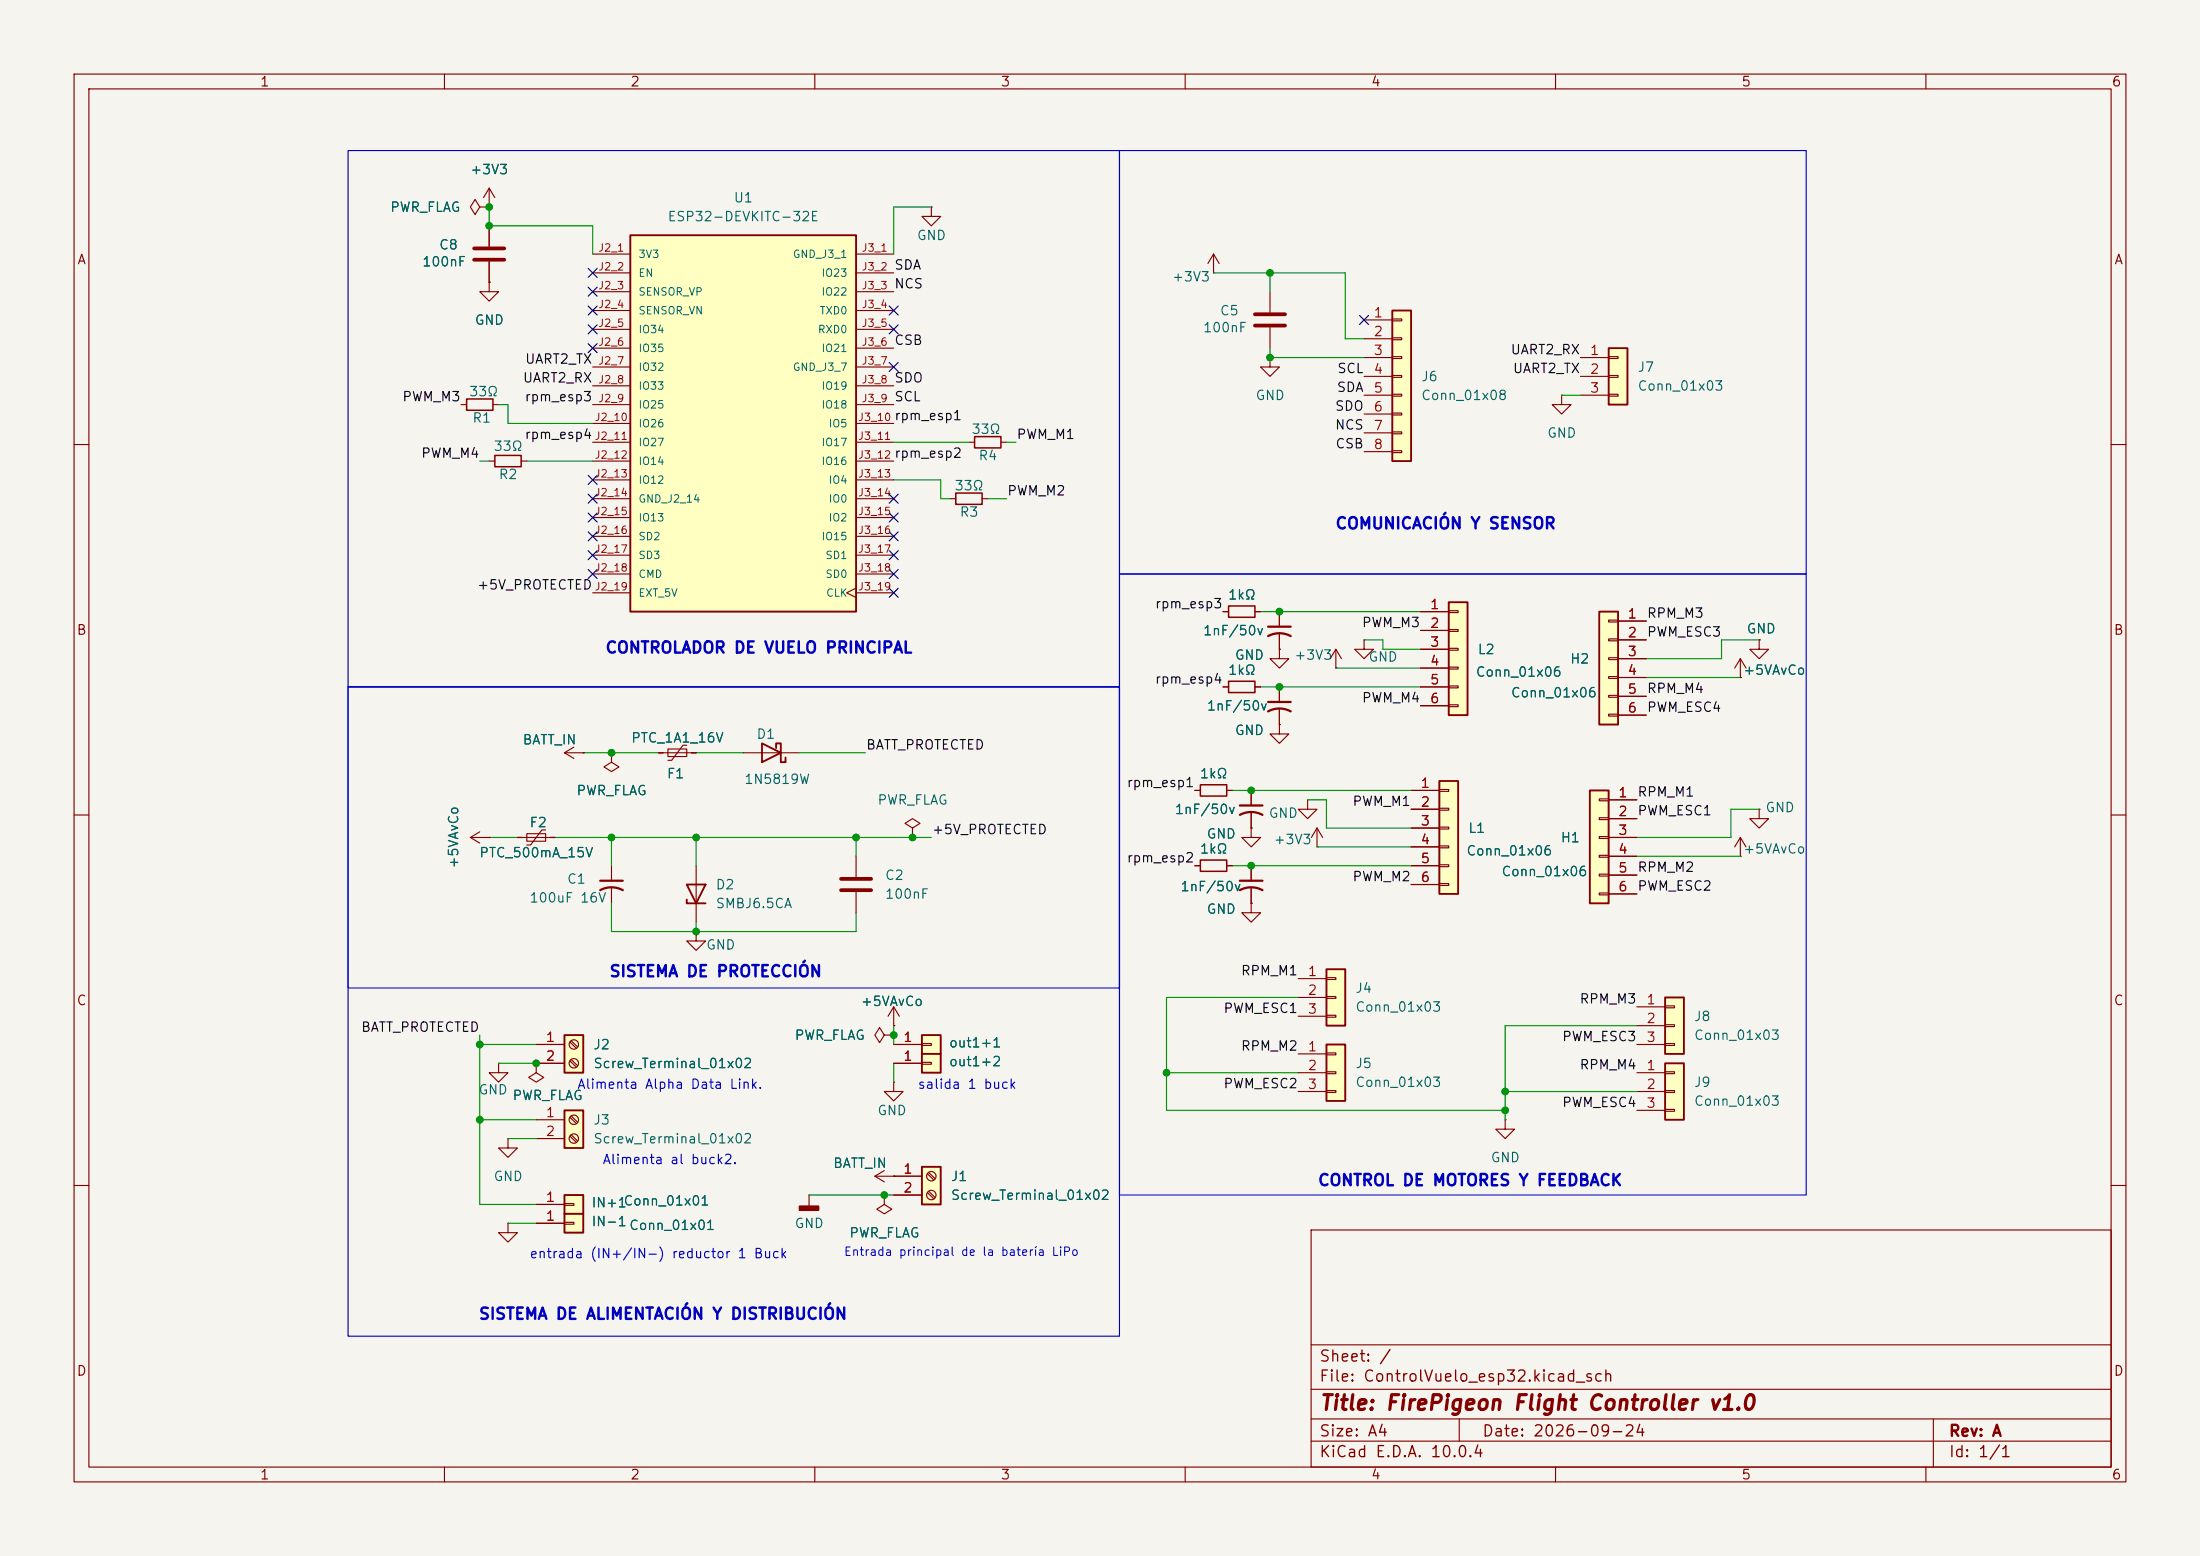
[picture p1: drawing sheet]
<svg xmlns="http://www.w3.org/2000/svg" width="297mm" height="210mm" viewBox="0 0 297 210" stroke-linecap="round" stroke-linejoin="round" font-family="sans-serif">
<path d="M0 0h297v210h-297z" fill="#f5f4ef" stroke="#f5f4ef" stroke-width=".14"/>
<g fill="none" stroke="#840000" stroke-width=".15">
<path d="M10 10h277v190h-277zM12 12h273v186h-273zM60 10v2M110 10v2M160 10v2M210 10v2M260 10v2M66 38.1v1.3h1.3l-1.3 1.2-1.2-1.2h1.2M66 38.1h.1M66 30.5v2.8M66 35.3v2.8M163.8 36.8h.1"/>
<path d="M163.8 34.3l-.7 1.3M163.8 34.3l.8 1.3M163.8 34.3v2.5M171.4 39.4v2.8M171.4 44.2v2.8M210.8 53.3v1.3h1.3l-1.3 1.3-1.3-1.3h1.3M210.8 53.3h.1M10 60h2M66 62.2h.8M70.4 62.2h.7M285 60h2M184.1 86.4v1.2h1.3l-1.3 1.3-1.2-1.3h1.2"/>
<path d="M184.1 86.4h.1M10 110h2M285 110h2M68.6 153.7v1.2h1.2l-1.2 1.3-1.3-1.3h1.3M68.6 153.7h.1M10 160h2M177 166h108v32h-108zM285 160h2M60 198v2M110 198v2M160 198v2M177 194.5h108"/>
<path d="M177 191.5h108M177 187.5h108M177 181.5h108M197 191.5v3M210 198v2M260 198v2M261 191.5v6.5"/>
</g>
<path d="M66.8 61.5h3.6v1.5h-3.6z" fill="none" stroke="#840000" stroke-width=".2"/>
<path d="M64 33.5h4.1M64 35.1h4.1M169.4 42.4h4.1M169.4 43.9h4.1" fill="none" stroke="#840000" stroke-width=".51"/>
<path d="M217.2 47h2.5v7.6h-2.5z" fill="#ffffc2"/>
<path d="M217.2 47h2.5v7.6h-2.5z" fill="none" stroke="#840000" stroke-width=".25"/>
<path d="M213.4 48.3h3.8M213.4 50.8h3.8M213.4 53.3h3.8M217.2 48.1h1.2v.3h-1.2zM217.2 50.7h1.2v.2h-1.2zM217.2 53.2h1.2v.3h-1.2z" fill="none" stroke="#840000" stroke-width=".15"/>
<path d="M188 41.9h2.5v20.3h-2.5z" fill="#ffffc2"/>
<path d="M188 41.9h2.5v20.3h-2.5z" fill="none" stroke="#840000" stroke-width=".25"/>
<g fill="none" stroke="#840000" stroke-width=".15">
<path d="M171.4 48.3v1.2h1.3l-1.3 1.3-1.2-1.3h1.2M171.4 48.3h.1M184.1 43.2h3.9M184.1 45.7h3.9M184.1 48.3h3.9M184.1 50.8h3.9M184.1 53.3h3.9M184.1 55.9h3.9M184.1 58.4h3.9M188 43.1h1.2v.2h-1.2zM188 45.6h1.2v.2h-1.2zM188 48.1h1.2v.3h-1.2z"/>
<path d="M188 50.7h1.2v.2h-1.2zM188 53.2h1.2v.3h-1.2zM188 55.8h1.2v.2h-1.2zM188 58.3h1.2v.2h-1.2zM184.1 61h3.9M188 60.8h1.2v.3h-1.2zM123.2 111.8l1-.7-1-.6-1 .6 1 .7v1.2M123.2 113h.1"/>
</g>
<path d="M179.1 130.8h2.5v7.6h-2.5z" fill="#ffffc2"/>
<path d="M179.1 130.8h2.5v7.6h-2.5z" fill="none" stroke="#840000" stroke-width=".25"/>
<path d="M175.3 132.1h3.8M175.3 134.6h3.8M175.3 137.2h3.8M179.1 132h1.2v.2h-1.2zM179.1 134.5h1.2v.2h-1.2zM179.1 137h1.2v.3h-1.2z" fill="none" stroke="#840000" stroke-width=".15"/>
<path d="M179.1 141h2.5v7.6h-2.5z" fill="#ffffc2"/>
<path d="M179.1 141h2.5v7.6h-2.5z" fill="none" stroke="#840000" stroke-width=".25"/>
<path d="M64.8 27.9l-.7-1-.6 1 .6 1.1 .7-1.1h1.2M66 27.9h.1M175.3 142.2h3.8M175.3 144.8h3.8M175.3 147.3h3.8M179.1 142.1h1.2v.3h-1.2zM179.1 144.7h1.2v.2h-1.2zM179.1 147.2h1.2v.2h-1.2z" fill="none" stroke="#840000" stroke-width=".15"/>
<path d="M215.9 82.6h2.5v15.2h-2.5z" fill="#ffffc2"/>
<path d="M215.9 82.6h2.5v15.2h-2.5z" fill="none" stroke="#840000" stroke-width=".25"/>
<g fill="none" stroke="#840000" stroke-width=".15">
<path d="M217.2 83.7h1.2v.2h-1.2zM217.2 86.2h1.2v.3h-1.2zM217.2 88.8h1.2v.2h-1.2zM217.2 91.3h1.2v.3h-1.2zM217.2 93.9h1.2v.2h-1.2zM217.2 96.4h1.2v.2h-1.2zM218.4 83.8h3.8M218.4 86.4h3.8M218.4 88.9h3.8M218.4 91.4h3.8M218.4 94h3.8M218.4 96.5h3.8"/>
<path d="M203.2 151.1v1.3h1.3l-1.3 1.3-1.3-1.3h1.3M203.2 151.1h.1"/>
</g>
<path d="M224.8 143.5h2.5v7.6h-2.5z" fill="#ffffc2"/>
<path d="M224.8 143.5h2.5v7.6h-2.5z" fill="none" stroke="#840000" stroke-width=".25"/>
<path d="M234.9 91.4h.1M234.9 88.9l-.7 1.3M234.9 88.9l.8 1.3M234.9 88.9v2.5M221 144.8h3.8M221 147.3h3.8M221 149.9h3.8M224.8 144.7h1.3v.2h-1.3zM224.8 147.2h1.3v.2h-1.3zM224.8 149.7h1.3v.3h-1.3z" fill="none" stroke="#840000" stroke-width=".15"/>
<path d="M224.8 134.6h2.5v7.6h-2.5z" fill="#ffffc2"/>
<path d="M224.8 134.6h2.5v7.6h-2.5z" fill="none" stroke="#840000" stroke-width=".25"/>
<g fill="none" stroke="#840000" stroke-width=".15">
<path d="M172.7 97.8v1.3h1.3l-1.3 1.2-1.3-1.2h1.3M172.7 97.8h.1M172.7 82.6v2M172.7 85.6v2M234.9 115.6h.1M234.9 113l-.7 1.3M234.9 113l.8 1.3M234.9 113v2.6M237.5 109.2v1.3h1.3l-1.3 1.3-1.3-1.3h1.3M237.5 109.2h.1M221 135.9h3.8M221 138.4h3.8"/>
<path d="M224.8 135.8h1.3v.2h-1.3zM224.8 138.3h1.3v.3h-1.3zM221 141h3.8M224.8 140.8h1.3v.3h-1.3z"/>
</g>
<path d="M171.2 85.9a3.2 3.2 0 0 1 3 0M171.2 84.6h3" fill="none" stroke="#840000" stroke-width=".3"/>
<path d="M195.6 81.3h2.5v15.2h-2.5z" fill="#ffffc2"/>
<path d="M195.6 81.3h2.5v15.2h-2.5z" fill="none" stroke="#840000" stroke-width=".25"/>
<g fill="none" stroke="#840000" stroke-width=".15">
<path d="M165.1 82.6h.8M169.4 82.6h.8M172.7 92.7v2M172.7 95.8v2M180.3 90.2h.1M180.3 87.6l-.7 1.3M180.3 87.6l.8 1.3M180.3 87.6v2.6M191.8 82.6h3.8M191.8 85.1h3.8M191.8 87.6h3.8M191.8 90.2h3.8"/>
<path d="M191.8 92.7h3.8M191.8 95.3h3.8M195.6 82.4h1.2v.3h-1.2zM195.6 85h1.2v.2h-1.2zM195.6 87.5h1.2v.3h-1.2zM195.6 90h1.2v.3h-1.2zM195.6 92.6h1.2v.2h-1.2zM195.6 95.1h1.2v.3h-1.2zM237.5 86.4v1.2h1.3l-1.3 1.3-1.3-1.3h1.3M237.5 86.4h.1M168.9 106.7v2M168.9 109.7v2.1"/>
<path d="M168.9 116.8v2.1M168.9 119.9v2M120.6 138.4h.1M120.6 135.9l-.7 1.3M120.6 135.9l.8 1.3M120.6 135.9v2.5"/>
</g>
<path d="M171.2 96a3.2 3.2 0 0 1 3 0M171.2 94.7h3M167.4 110a3.2 3.2 0 0 1 3 0M167.4 118.9h3M167.4 108.7h3M167.4 120.1a3.2 3.2 0 0 1 3 0" fill="none" stroke="#840000" stroke-width=".3"/>
<path d="M165.9 81.8h3.5v1.5h-3.5z" fill="none" stroke="#840000" stroke-width=".2"/>
<path d="M124.5 157.5h2.5v5.1h-2.5z" fill="#ffffc2"/>
<path d="M124.5 157.5h2.5v5.1h-2.5z" fill="none" stroke="#840000" stroke-width=".25"/>
<g fill="none" stroke="#840000" stroke-width=".15">
<path d="M62.2 54.6h.8M66.5 54.6h.8M118.1 158.8h6.4M118.1 158.8l1.3 .7M119.4 158l-1.3 .8M120.6 158.8h.1M120.6 146.1v1.2h1.3l-1.3 1.3-1.2-1.3h1.2M120.6 146.1h.1M125.2 158.4l.9 .9M125.4 158.2l.8 .9M120.6 161.3h3.9M125.2 161l.9 .8"/>
<path d="M125.4 160.8l.8 .8"/>
<circle cx="125.7" cy="158.7" r=".63"/>
<circle cx="125.7" cy="161.3" r=".63"/>
</g>
<path d="M63 53.8h3.5v1.6h-3.5z" fill="none" stroke="#840000" stroke-width=".2"/>
<path d="M124.5 139.7h2.5v2.5h-2.5z" fill="#ffffc2"/>
<path d="M124.5 139.7h2.5v2.5h-2.5z" fill="none" stroke="#840000" stroke-width=".25"/>
<path d="M120.6 141h3.9M124.5 140.8h1.2v.3h-1.2z" fill="none" stroke="#840000" stroke-width=".15"/>
<path d="M124.5 142.2h2.5v2.6h-2.5z" fill="#ffffc2"/>
<path d="M124.5 142.2h2.5v2.6h-2.5z" fill="none" stroke="#840000" stroke-width=".25"/>
<g fill="none" stroke="#840000" stroke-width=".15">
<path d="M66 27.9h.1M66 25.4l-.7 1.3M66 25.4l.8 1.3M66 25.4v2.5M125.7 27.9v1.3h1.3l-1.3 1.3-1.2-1.3h1.2M125.7 27.9h.1M165.1 92.7h.8M169.4 92.7h.8M172.7 87.6v1.3h1.3l-1.3 1.3-1.3-1.3h1.3M172.7 87.6h.1M115.6 115.6v2.8M177.8 114.3h.1"/>
<path d="M177.8 111.8l-.8 1.2M177.8 111.8l.8 1.2M177.8 111.8v2.5M94 125.7v1.3h1.2l-1.2 1.3-1.3-1.3h1.3M94 125.7h.1M115.6 120.4v2.8M120.6 143.5h3.9M124.5 143.4h1.2v.2h-1.2zM119.4 161.3v1.3l1 .6-1 .6-1-.6 1-.6M119.4 161.3h.1"/>
</g>
<path d="M165.9 91.9h3.5v1.6h-3.5z" fill="none" stroke="#840000" stroke-width=".2"/>
<path d="M113.5 118.6h4.1M113.5 120.1h4.1" fill="none" stroke="#840000" stroke-width=".51"/>
<path d="M85.1 31.8h30.5v50.8h-30.5z" fill="#ffffc2"/>
<path d="M85.1 31.8h30.5v50.8h-30.5z" fill="none" stroke="#840000" stroke-width=".25"/>
<g fill="none" stroke="#840000" stroke-width=".15">
<path d="M80 34.3h5.1M80 36.8h5.1M80 39.4h5.1M115.6 34.3h5M115.6 36.8h5M115.6 39.4h5M80 41.9h5.1M80 44.5h5.1M80 47h5.1M80 49.5h5.1M80 52.1h5.1M80 54.6h5.1"/>
<path d="M80 57.2h5.1M80 59.7h5.1M115.6 41.9h5M115.6 44.5h5M115.6 47h5M115.6 49.5h5M115.6 52.1h5M115.6 54.6h5M115.6 57.2h5M115.6 59.7h5M130.8 59.7h.8M135.1 59.7h.8"/>
<path d="M80 62.2h5.1M80 64.8h5.1M80 67.3h5.1M80 69.9h5.1M80 72.4h5.1M80 74.9h5.1M80 77.5h5.1M115.6 79.4l-1.3 .6 1.3 .6M115.6 62.2h5M115.6 64.8h5M115.6 67.3h5M115.6 69.9h5"/>
<path d="M115.6 72.4h5M115.6 74.9h5M115.6 77.5h5M128.3 67.3h.7M132.6 67.3h.7M80 80h5.1M115.6 80h5M161.3 116.8h.8M161.3 106.7h.8M165.6 116.8h.8M165.6 106.7h.8M168.9 111.8v1.2h1.3l-1.3 1.3-1.3-1.3h1.3"/>
<path d="M168.9 111.8h.1M176.5 108v1.2h1.3l-1.3 1.3-1.2-1.3h1.2M176.5 108h.1M168.9 121.9v1.3h1.3l-1.3 1.3-1.3-1.3h1.3M168.9 121.9h.1"/>
</g>
<path d="M131.6 58.9h3.5v1.6h-3.5zM129 66.5h3.6v1.6h-3.6zM162.1 116.1h3.5v1.5h-3.5zM162.1 105.9h3.5v1.5h-3.5z" fill="none" stroke="#840000" stroke-width=".2"/>
<path d="M214.6 106.7h2.6v15.2h-2.6z" fill="#ffffc2"/>
<path d="M214.6 106.7h2.6v15.2h-2.6z" fill="none" stroke="#840000" stroke-width=".25"/>
<path d="M215.9 107.8h1.3v.3h-1.3zM215.9 110.4h1.3v.2h-1.3zM215.9 112.9h1.3v.3h-1.3zM215.9 115.4h1.3v.3h-1.3zM215.9 118h1.3v.2h-1.3zM217.2 108h3.8M217.2 110.5h3.8M217.2 113h3.8M217.2 115.6h3.8M217.2 118.1h3.8M215.9 120.5h1.3v.3h-1.3zM217.2 120.7h3.8" fill="none" stroke="#840000" stroke-width=".15"/>
<path d="M194.3 105.4h2.5v15.3h-2.5z" fill="#ffffc2"/>
<path d="M194.3 105.4h2.5v15.3h-2.5z" fill="none" stroke="#840000" stroke-width=".25"/>
<g fill="none" stroke="#840000" stroke-width=".15">
<path d="M76.2 101.6l1.3 .8M76.2 101.6h2.5M77.5 100.8l-1.3 .8M78.7 101.6h.1M88.9 101.6h5.1M90.2 101.1h2.5v1h-2.5zM92.7 100.6h-.5l-1.5 2h-.5M190.5 106.7h3.8M190.5 109.2h3.8M190.5 111.8h3.8M190.5 114.3h3.8M190.5 116.8h3.8"/>
<path d="M190.5 119.4h3.8M194.3 106.6h1.3v.2h-1.3zM194.3 109.1h1.3v.2h-1.3zM194.3 111.6h1.3v.3h-1.3zM194.3 114.2h1.3v.2h-1.3zM194.3 116.7h1.3v.3h-1.3zM194.3 119.3h1.3v.2h-1.3z"/>
</g>
<path d="M76.2 139.7h2.5v5.1h-2.5z" fill="#ffffc2"/>
<path d="M76.2 139.7h2.5v5.1h-2.5z" fill="none" stroke="#840000" stroke-width=".25"/>
<g fill="none" stroke="#840000" stroke-width=".15">
<path d="M82.5 101.6v1.3l1.1 .6-1.1 .6-1-.6 1-.6M82.5 101.6h.1M72.4 143.5v1.3l1 .6-1 .7-1-.7 1-.6M72.4 143.5h.1M72.4 141h3.8M72.4 143.5h3.8M76.9 140.6l.9 .9M76.9 143.2l.9 .8M77.1 140.5l.9 .8M77.1 143l.9 .8"/>
<circle cx="77.5" cy="141" r=".63"/>
<circle cx="77.5" cy="143.5" r=".63"/>
</g>
<path d="M76.2 149.9h2.5v5h-2.5z" fill="#ffffc2"/>
<path d="M76.2 149.9h2.5v5h-2.5z" fill="none" stroke="#840000" stroke-width=".25"/>
<g fill="none" stroke="#840000" stroke-width=".15">
<path d="M119.4 139.7l-.7-1-.6 1 .6 1 .7-1h1.2M120.6 139.7h.1M72.4 151.1h3.8M72.4 153.7h3.8M76.9 150.8l.9 .8M76.9 153.3l.9 .9M77.1 150.6l.9 .9M77.1 153.2l.9 .8"/>
<circle cx="77.5" cy="151.1" r=".63"/>
<circle cx="77.5" cy="153.7" r=".63"/>
</g>
<path d="M76.2 161.3h2.5v2.5h-2.5z" fill="#ffffc2"/>
<path d="M76.2 161.3h2.5v2.5h-2.5z" fill="none" stroke="#840000" stroke-width=".25"/>
<path d="M67.3 143.5v1.3h1.3l-1.3 1.3-1.3-1.3h1.3M67.3 143.5h.1M68.6 165.1v1.3h1.2l-1.2 1.2-1.3-1.2h1.3M68.6 165.1h.1M72.4 162.6h3.8M76.2 162.4h1.3v.3h-1.3zM109.2 161.3h.1M109.2 161.3v1.5" fill="none" stroke="#840000" stroke-width=".15"/>
<path d="M107.9 162.8h2.6v.5h-2.6z" fill="#840000" stroke="#840000" stroke-width=".25"/>
<path d="M76.2 163.8h2.5v2.6h-2.5z" fill="#ffffc2"/>
<path d="M92.7 119.4h2.5l-1.2 2.5zM102.9 100.3l2.5 1.3-2.5 1.3zM104.8 101v-.7h.6v2.6h.6v-.7M92.7 121.4v.5h2.5M76.2 163.8h2.5v2.6h-2.5z" fill="none" stroke="#840000" stroke-width=".25"/>
<g fill="none" stroke="#840000" stroke-width=".15">
<path d="M66 27.9h.1M66 38.1h.1M66 30.5v2.8M66 35.3v2.8M165.1 82.6h.8M165.1 92.7h.8M169.4 82.6h.8M169.4 92.7h.8M172.7 97.8h.1M172.7 87.6h.1M172.7 82.6v2M172.7 85.6v2"/>
<path d="M172.7 92.7v2M172.7 95.8v2M191.8 82.6h3.8M191.8 85.1h3.8M191.8 87.6h3.8M191.8 90.2h3.8M191.8 92.7h3.8M191.8 95.3h3.8M218.4 83.8h3.8M218.4 86.4h3.8M218.4 88.9h3.8M218.4 91.4h3.8"/>
<path d="M218.4 94h3.8M218.4 96.5h3.8M234.9 91.4h.1M237.5 86.4h.1M63.5 113l1.3 .8M63.5 113h2.5M64.8 112.3l-1.3 .7M66 113h.1M69.8 113h5.1M71.1 112.5h2.6v1h-2.6zM73.7 112h-.5l-1.6 2h-.5M78.7 101.6h.1"/>
<path d="M82.5 101.6h.1M82.5 116.8v2.1M82.5 119.9v2M88.9 101.6h.6M93.3 101.6h.7M94 116.8v7.7M100.3 101.6h7.6M161.3 116.8h.8M161.3 106.7h.8M165.6 116.8h.8M165.6 106.7h.8M168.9 111.8h.1"/>
<path d="M168.9 106.7v2M168.9 109.7v2.1M168.9 116.8v2.1M168.9 119.9v2M190.5 116.8h3.8M190.5 106.7h3.8M190.5 109.2h3.8M190.5 111.8h3.8M190.5 114.3h3.8M190.5 119.4h3.8M217.2 113h3.8M217.2 108h3.8"/>
<path d="M217.2 110.5h3.8M217.2 115.6h3.8M217.2 118.1h3.8M120.6 139.7h.1M120.6 138.4h.1M168.9 121.9h.1M217.2 120.7h3.8M72.4 143.5h.1M72.4 141h3.8M72.4 143.5h3.8M120.6 158.8h.1M120.6 158.8h3.9"/>
<path d="M120.6 141h3.9M120.6 143.5h3.9M72.4 165.1h3.8M72.4 162.6h3.8M76.2 165h1.3v.2h-1.3zM119.4 161.3h.1M120.6 161.3h3.9"/>
</g>
<path d="M81 118.9h3.1M81 120.1a3.2 3.2 0 0 1 3.1 0" fill="none" stroke="#840000" stroke-width=".3"/>
<g fill="none" stroke="#009600" stroke-width=".15">
<path d="M66 27.9v2.6h14v3.8M125.7 27.9h-5.1v6.4M163.8 36.8h17.8v8.9h2.5M171.4 36.8v2.6M67.3 54.6h1.3v2.6h11.4M120.6 59.7h10.2M135.9 59.7h1.3M171.4 47v1.3h12.7M210.8 53.3h2.6M64.8 62.2h1.2M71.1 62.2h8.9M120.6 64.8h6.4v2.5h1.3"/>
<path d="M133.3 67.3h2.6M170.2 92.7h21.6M170.2 82.6h21.6M180.3 90.2h11.5M184.1 86.4h2.6v1.2h5.1M222.2 91.4h12.7M237.5 86.4h-5.1v2.5h-10.2M66 113h3.8M74.9 113h50.8M78.7 101.6h10.2M82.5 113v3.8M94 101.6h6.3"/>
<path d="M94 113v3.8M107.9 101.6h8.9M115.6 113v2.6M166.4 106.7h24.1M166.4 116.8h24.1M176.5 108h2.6v3.8h11.4M177.8 114.3h12.7M221 115.6h13.9M237.5 109.2h-3.8v3.8h-12.7M64.8 139.7v22.9h7.6M82.5 121.9v3.8h33.1v-2.5M94 124.5v1.2"/>
<path d="M120.6 138.4v2.6M175.3 134.6h-17.8v15.3h45.7M221 138.4h-17.8v12.7M64.8 141h7.6M64.8 151.1h7.6M67.3 143.5h5.1M68.6 153.7h3.8M120.6 143.5v2.6M157.5 144.8h17.8M203.2 147.3h17.8M68.6 165.1h3.8M109.2 161.3h11.4"/>
</g>
<g fill="none" stroke="#000084" stroke-width=".15">
<path d="M79.4 38.8l1.2 1.2M79.4 36.2l1.2 1.2M80.6 38.8l-1.2 1.2M80.6 36.2l-1.2 1.2M79.4 43.8l1.2 1.3M79.4 41.3l1.2 1.2M79.4 46.4l1.2 1.2M80.6 43.8l-1.2 1.3M80.6 41.3l-1.2 1.2M80.6 46.4l-1.2 1.2M120 41.3l1.3 1.2M120 48.9l1.3 1.2"/>
<path d="M120 43.8l1.3 1.3M121.3 41.3l-1.3 1.2M121.3 48.9l-1.3 1.2M121.3 43.8l-1.3 1.3M183.5 42.6l1.3 1.2M184.8 42.6l-1.3 1.2M79.4 71.8l1.2 1.2M79.4 74.3l1.2 1.2M79.4 76.9l1.2 1.2M79.4 69.2l1.2 1.3M79.4 66.7l1.2 1.2M79.4 64.2l1.2 1.2"/>
<path d="M80.6 71.8l-1.2 1.2M80.6 74.3l-1.2 1.2M80.6 76.9l-1.2 1.2M80.6 69.2l-1.2 1.3M80.6 66.7l-1.2 1.2M80.6 64.2l-1.2 1.2M120 66.7l1.3 1.2M120 76.9l1.3 1.2M120 69.2l1.3 1.3M120 79.4l1.3 1.2M120 74.3l1.3 1.2M120 71.8l1.3 1.2"/>
<path d="M121.3 66.7l-1.3 1.2M121.3 76.9l-1.3 1.2M121.3 69.2l-1.3 1.3M121.3 79.4l-1.3 1.2M121.3 74.3l-1.3 1.2M121.3 71.8l-1.3 1.2"/>
</g>
<path d="M47 20.3h104.1v72.4h-104.1zM151.1 20.3h92.7v57.2h-92.7zM151.1 77.5h92.7v83.8h-92.7zM47 92.7h104.1v40.7h-104.1zM47 92.7h104.1v87.6h-104.1z" fill="none" stroke="#0000c2" stroke-width=".15"/>
<g fill="#009600" stroke="#009600" stroke-width=".14">
<circle cx="203.2" cy="147.3" r=".46"/>
<circle cx="203.2" cy="149.9" r=".46"/>
<circle cx="157.5" cy="144.8" r=".46"/>
<circle cx="64.8" cy="151.1" r=".46"/>
<circle cx="72.4" cy="143.5" r=".46"/>
<circle cx="64.8" cy="141" r=".46"/>
<circle cx="82.5" cy="113" r=".46"/>
<circle cx="94" cy="113" r=".46"/>
<circle cx="94" cy="125.7" r=".46"/>
<circle cx="120.6" cy="139.7" r=".46"/>
<circle cx="119.4" cy="161.3" r=".46"/>
<circle cx="168.9" cy="116.8" r=".46"/>
<circle cx="115.6" cy="113" r=".46"/>
<circle cx="123.2" cy="113" r=".46"/>
<circle cx="82.5" cy="101.6" r=".46"/>
<circle cx="168.9" cy="106.7" r=".46"/>
<circle cx="172.7" cy="92.7" r=".46"/>
<circle cx="66" cy="27.9" r=".46"/>
<circle cx="66" cy="30.5" r=".46"/>
<circle cx="172.7" cy="82.6" r=".46"/>
<circle cx="171.4" cy="36.8" r=".46"/>
<circle cx="171.4" cy="48.3" r=".46"/>
</g>
<text font-size="2" fill="#840000" x="178" y="190.8">Title: FirePigeon Flight Controller v1.0</text>
<g font-size="1.5" fill="#0000c2">
<text x="180.2" y="71.8">COMUNICACIÓN Y SENSOR</text>
<text x="81.6" y="88.5">CONTROLADOR DE VUELO PRINCIPAL</text>
<text x="82.2" y="132.2">SISTEMA DE PROTECCIÓN</text>
<text x="177.8" y="160.4">CONTROL DE MOTORES Y FEEDBACK</text>
<text x="64.5" y="178.5">SISTEMA DE ALIMENTACIÓN Y DISTRIBUCIÓN</text>
</g>
<g font-size="1.5" fill="#840000">
<text x="178" y="184.2">Sheet: /</text>
<text x="178" y="186.9">File: ControlVuelo_esp32.kicad_sch</text>
<text x="178" y="197.1">KiCad E.D.A. 10.0.4</text>
<text x="178" y="194.3">Size: A4</text>
<text x="200" y="194.3">Date: 2026-09-24</text>
<text x="263" y="194.3">Rev: A</text>
<text x="263" y="197.1">Id: 1/1</text>
</g>
<g font-size="1.3" fill="#840000">
<text x="35" y="12">1</text>
<text x="85" y="12">2</text>
<text x="135" y="12">3</text>
<text x="185" y="12">4</text>
<text x="235" y="12">5</text>
<text x="285" y="12">6</text>
<text x="10.3" y="36">A</text>
<text x="285.3" y="36">A</text>
<text x="10.3" y="86">B</text>
<text x="285.3" y="86">B</text>
<text x="10.3" y="136">C</text>
<text x="285.3" y="136">C</text>
<text x="10.3" y="186">D</text>
<text x="285.3" y="186">D</text>
<text x="35" y="200">1</text>
<text x="85" y="200">2</text>
<text x="135" y="200">3</text>
<text x="185" y="200">4</text>
<text x="235" y="200">5</text>
<text x="285" y="200">6</text>
</g>
<g font-size="1.3" fill="#006464">
<text x="63.4" y="23.8">+3V3</text>
<text x="52.6" y="28.9">PWR_FLAG</text>
<text x="99" y="27.6">U1</text>
<text x="59.2" y="34">C8</text>
<text x="90" y="30.2">ESP32-DEVKITC-32E</text>
<text x="123.7" y="32.7">GND</text>
<text x="56.9" y="36.3">100nF</text>
<text x="158.1" y="38.3">+3V3</text>
<text x="64" y="44.2">GND</text>
<text x="162.3" y="45.2">100nF</text>
<text x="164.6" y="42.9">C5</text>
<text x="63.2" y="53.8">33Ω</text>
<text x="191.8" y="51.8">J6</text>
<text x="221" y="50.5">J7</text>
<text x="221" y="53">Conn_01x03</text>
<text x="63.7" y="57.4">R1</text>
<text x="131.1" y="58.9">33Ω</text>
<text x="169.4" y="54.3">GND</text>
<text x="191.8" y="54.3">Conn_01x08</text>
<text x="208.8" y="59.4">GND</text>
<text x="66.5" y="61.2">33Ω</text>
<text x="67.2" y="65">R2</text>
<text x="132" y="62.4">R4</text>
<text x="128.8" y="66.5">33Ω</text>
<text x="129.5" y="70.1">R3</text>
<text x="165.7" y="81.2">1kΩ</text>
<text x="162.3" y="86.1">1nF/50v</text>
<text x="166.6" y="89.4">GND</text>
<text x="174.7" y="89.4">+3V3</text>
<text x="184.7" y="89.6">GND</text>
<text x="199.4" y="88.6">L2</text>
<text x="211.9" y="89.9">H2</text>
<text x="235.7" y="85.8">GND</text>
<text x="165.7" y="91.4">1kΩ</text>
<text x="199.1" y="91.6">Conn_01x06</text>
<text x="203.9" y="94.4">Conn_01x06</text>
<text x="235.2" y="91.4">+5VAvCo</text>
<text x="70.5" y="100.8">BATT_IN</text>
<text x="85.1" y="100.5">PTC_1A1_16V</text>
<text x="102" y="100">D1</text>
<text x="162.8" y="96.2">1nF/50v</text>
<text x="166.6" y="99.5">GND</text>
<text x="77.7" y="107.7">PWR_FLAG</text>
<text x="89.9" y="105.4">F1</text>
<text x="100.4" y="106.1">1N5819W</text>
<text x="161.9" y="105.4">1kΩ</text>
<text x="71.4" y="112">F2</text>
<text x="118.4" y="108.9">PWR_FLAG</text>
<text x="158.5" y="110.2">1nF/50v</text>
<text x="162.8" y="113.5">GND</text>
<text x="171.2" y="110.7">GND</text>
<text x="198.1" y="112.7">L1</text>
<text x="238.2" y="109.9">GND</text>
<text x="62.2" y="117.3" transform="rotate(-90 62.2 117.3)">+5VAvCo</text>
<text x="64.6" y="116">PTC_500mA_15V</text>
<text x="76.5" y="119.6">C1</text>
<text x="119.4" y="119.1">C2</text>
<text x="161.9" y="115.5">1kΩ</text>
<text x="171.9" y="114.3">+3V3</text>
<text x="197.9" y="115.8">Conn_01x06</text>
<text x="202.6" y="118.6">Conn_01x06</text>
<text x="210.6" y="114">H1</text>
<text x="235.2" y="115.5">+5VAvCo</text>
<text x="71.4" y="122.1">100uF 16V</text>
<text x="96.5" y="120.4">D2</text>
<text x="96.5" y="122.9">SMBJ6.5CA</text>
<text x="119.4" y="121.6">100nF</text>
<text x="159.3" y="120.6">1nF/50v</text>
<text x="162.8" y="123.7">GND</text>
<text x="95.2" y="128.5">GND</text>
<text x="116.1" y="136.1">+5VAvCo</text>
<text x="182.9" y="134.3">J4</text>
<text x="182.9" y="136.9">Conn_01x03</text>
<text x="80" y="141.9">J2</text>
<text x="107.2" y="140.7">PWR_FLAG</text>
<text x="128" y="141.7">out1+1</text>
<text x="228.6" y="138.1">J8</text>
<text x="228.6" y="140.7">Conn_01x03</text>
<text x="64.5" y="148">GND</text>
<text x="69.1" y="148.8">PWR_FLAG</text>
<text x="80" y="144.5">Screw_Terminal_01x02</text>
<text x="128" y="144.2">out1+2</text>
<text x="182.9" y="144.5">J5</text>
<text x="182.9" y="147">Conn_01x03</text>
<text x="228.6" y="147">J9</text>
<text x="228.6" y="149.6">Conn_01x03</text>
<text x="80" y="152.1">J3</text>
<text x="80" y="154.6">Screw_Terminal_01x02</text>
<text x="118.4" y="150.8">GND</text>
<text x="66.5" y="159.7">GND</text>
<text x="112.4" y="157.9">BATT_IN</text>
<text x="128.3" y="159.7">J1</text>
<text x="201.2" y="157.2">GND</text>
<text x="79.8" y="163.3">IN+1</text>
<text x="79.8" y="165.8">IN-1</text>
<text x="84.1" y="163">Conn_01x01</text>
<text x="84.8" y="166.3">Conn_01x01</text>
<text x="107.2" y="166.1">GND</text>
<text x="114.6" y="167.3">PWR_FLAG</text>
<text x="128.3" y="162.3">Screw_Terminal_01x02</text>
</g>
<g font-size="1.3" fill="#0f0f0f">
<text x="120.6" y="36.7">SDA</text>
<text x="120.6" y="39.2">NCS</text>
<text x="120.6" y="46.9">CSB</text>
<text x="70.5" y="51.9">UART2_RX</text>
<text x="70.8" y="49.4">UART2_TX</text>
<text x="120.6" y="51.9">SDO</text>
<text x="180.4" y="53.2">SDA</text>
<text x="180.4" y="50.7">SCL</text>
<text x="203.8" y="48.1">UART2_RX</text>
<text x="204.1" y="50.7">UART2_TX</text>
<text x="54.2" y="54.5">PWM_M3</text>
<text x="70.7" y="59.6">rpm_esp4</text>
<text x="70.7" y="54.5">rpm_esp3</text>
<text x="120.6" y="54.5">SCL</text>
<text x="120.6" y="57">rpm_esp1</text>
<text x="137.2" y="59.6">PWM_M1</text>
<text x="180.1" y="55.8">SDO</text>
<text x="180.1" y="58.3">NCS</text>
<text x="56.8" y="62.1">PWM_M4</text>
<text x="120.6" y="62.1">rpm_esp2</text>
<text x="180.2" y="60.8">CSB</text>
<text x="135.9" y="67.2">PWM_M2</text>
<text x="64.3" y="79.9">+5V_PROTECTED</text>
<text x="155.8" y="82.4">rpm_esp3</text>
<text x="222.2" y="83.7">RPM_M3</text>
<text x="183.8" y="85">PWM_M3</text>
<text x="222.2" y="86.2">PWM_ESC3</text>
<text x="155.8" y="92.6">rpm_esp4</text>
<text x="183.8" y="95.1">PWM_M4</text>
<text x="222.2" y="93.9">RPM_M4</text>
<text x="116.8" y="101.5">BATT_PROTECTED</text>
<text x="222.2" y="96.4">PWM_ESC4</text>
<text x="152" y="106.6">rpm_esp1</text>
<text x="221" y="107.8">RPM_M1</text>
<text x="125.7" y="112.9">+5V_PROTECTED</text>
<text x="182.5" y="109.1">PWM_M1</text>
<text x="221" y="110.4">PWM_ESC1</text>
<text x="152" y="116.7">rpm_esp2</text>
<text x="182.5" y="119.3">PWM_M2</text>
<text x="221" y="118">RPM_M2</text>
<text x="221" y="120.5">PWM_ESC2</text>
<text x="167.4" y="132">RPM_M1</text>
<text x="165.1" y="137">PWM_ESC1</text>
<text x="213.2" y="135.8">RPM_M3</text>
<text x="48.7" y="139.6">BATT_PROTECTED</text>
<text x="167.4" y="142.1">RPM_M2</text>
<text x="210.8" y="140.8">PWM_ESC3</text>
<text x="165.1" y="147.2">PWM_ESC2</text>
<text x="210.8" y="149.7">PWM_ESC4</text>
<text x="213.2" y="144.7">RPM_M4</text>
</g>
<g font-size="1.3" fill="#a90000">
<text x="185.3" y="43.2">1</text>
<text x="185.3" y="45.7">2</text>
<text x="185.3" y="48.2">3</text>
<text x="185.3" y="50.8">4</text>
<text x="185.3" y="53.3">5</text>
<text x="214.6" y="48.2">1</text>
<text x="214.6" y="50.8">2</text>
<text x="214.6" y="53.3">3</text>
<text x="185.3" y="55.9">6</text>
<text x="185.3" y="58.4">7</text>
<text x="185.3" y="60.9">8</text>
<text x="193" y="82.5">1</text>
<text x="219.6" y="83.8">1</text>
<text x="193" y="85.1">2</text>
<text x="193" y="87.6">3</text>
<text x="219.6" y="86.3">2</text>
<text x="219.6" y="88.9">3</text>
<text x="193" y="90.1">4</text>
<text x="193" y="92.7">5</text>
<text x="193" y="95.2">6</text>
<text x="219.6" y="91.4">4</text>
<text x="219.6" y="94">5</text>
<text x="219.6" y="96.5">6</text>
<text x="191.7" y="106.7">1</text>
<text x="218.4" y="107.9">1</text>
<text x="191.7" y="109.2">2</text>
<text x="191.7" y="111.7">3</text>
<text x="218.4" y="110.5">2</text>
<text x="218.4" y="113">3</text>
<text x="191.7" y="114.3">4</text>
<text x="191.7" y="116.8">5</text>
<text x="191.7" y="119.4">6</text>
<text x="218.4" y="115.5">4</text>
<text x="218.4" y="118.1">5</text>
<text x="218.4" y="120.6">6</text>
<text x="176.5" y="132.1">1</text>
<text x="176.5" y="134.6">2</text>
<text x="176.5" y="137.1">3</text>
<text x="222.2" y="135.9">1</text>
<text x="73.6" y="140.9">1</text>
<text x="73.6" y="143.5">2</text>
<text x="121.8" y="140.9">1</text>
<text x="121.8" y="143.5">1</text>
<text x="176.5" y="142.2">1</text>
<text x="222.2" y="138.4">2</text>
<text x="222.2" y="140.9">3</text>
<text x="176.5" y="144.8">2</text>
<text x="176.5" y="147.3">3</text>
<text x="222.2" y="144.8">1</text>
<text x="222.2" y="147.3">2</text>
<text x="222.2" y="149.8">3</text>
<text x="73.6" y="151.1">1</text>
<text x="73.6" y="153.6">2</text>
<text x="121.8" y="158.7">1</text>
<text x="121.8" y="161.3">2</text>
<text x="73.6" y="162.5">1</text>
<text x="73.6" y="165.1">1</text>
</g>
<g font-size="1.3" fill="#0000c2">
<text x="77.8" y="147.3">Alimenta Alpha Data Link.</text>
<text x="123.8" y="147.3">salida 1 buck</text>
<text x="81.3" y="157.4">Alimenta al buck2.</text>
<text x="71.4" y="170.1">entrada (IN+/IN-) reductor 1 Buck</text>
</g>
<text font-size="1.1" fill="#0000c2" x="113.8" y="169.8">Entrada principal de la batería LiPo</text>
<g font-size="1" fill="#a90000">
<text x="80.7" y="34.2">J2_1</text>
<text x="116.2" y="34.2">J3_1</text>
<text x="80.7" y="36.8">J2_2</text>
<text x="80.7" y="39.3">J2_3</text>
<text x="80.7" y="41.8">J2_4</text>
<text x="116.2" y="36.8">J3_2</text>
<text x="116.2" y="39.3">J3_3</text>
<text x="116.2" y="41.8">J3_4</text>
<text x="80.7" y="44.4">J2_5</text>
<text x="80.7" y="46.9">J2_6</text>
<text x="116.2" y="44.4">J3_5</text>
<text x="116.2" y="46.9">J3_6</text>
<text x="80.7" y="49.5">J2_7</text>
<text x="80.7" y="52">J2_8</text>
<text x="116.2" y="49.5">J3_7</text>
<text x="116.2" y="52">J3_8</text>
<text x="80.2" y="57.1">J2_10</text>
<text x="80.2" y="59.6">J2_11</text>
<text x="80.7" y="54.5">J2_9</text>
<text x="115.8" y="57.1">J3_10</text>
<text x="115.8" y="59.6">J3_11</text>
<text x="116.2" y="54.5">J3_9</text>
<text x="80.2" y="62.2">J2_12</text>
<text x="80.2" y="64.7">J2_13</text>
<text x="115.8" y="62.2">J3_12</text>
<text x="115.8" y="64.7">J3_13</text>
<text x="80.2" y="67.2">J2_14</text>
<text x="80.2" y="69.8">J2_15</text>
<text x="115.8" y="67.2">J3_14</text>
<text x="115.8" y="69.8">J3_15</text>
<text x="80.2" y="72.3">J2_16</text>
<text x="80.2" y="74.9">J2_17</text>
<text x="80.2" y="77.4">J2_18</text>
<text x="115.8" y="72.3">J3_16</text>
<text x="115.8" y="74.9">J3_17</text>
<text x="115.8" y="77.4">J3_18</text>
<text x="80.2" y="79.9">J2_19</text>
<text x="115.8" y="79.9">J3_19</text>
</g>
<g font-size="1" fill="#006464">
<text x="86.1" y="35.1">3V3</text>
<text x="106.9" y="35.1">GND_J3_1</text>
<text x="86.1" y="37.6">EN</text>
<text x="86.1" y="40.1">SENSOR_VP</text>
<text x="110.8" y="37.6">IO23</text>
<text x="110.8" y="40.1">IO22</text>
<text x="86.1" y="42.7">SENSOR_VN</text>
<text x="86.1" y="45.2">IO34</text>
<text x="86.1" y="47.8">IO35</text>
<text x="110.3" y="45.2">RXD0</text>
<text x="110.6" y="42.7">TXD0</text>
<text x="110.8" y="47.8">IO21</text>
<text x="86.1" y="50.3">IO32</text>
<text x="86.1" y="52.8">IO33</text>
<text x="106.9" y="50.3">GND_J3_7</text>
<text x="110.8" y="52.8">IO19</text>
<text x="86.1" y="55.4">IO25</text>
<text x="86.1" y="57.9">IO26</text>
<text x="110.8" y="55.4">IO18</text>
<text x="111.8" y="57.9">IO5</text>
<text x="86.1" y="60.5">IO27</text>
<text x="86.1" y="63">IO14</text>
<text x="86.1" y="65.5">IO12</text>
<text x="110.8" y="60.5">IO17</text>
<text x="110.8" y="63">IO16</text>
<text x="111.8" y="65.5">IO4</text>
<text x="86.1" y="68.1">GND_J2_14</text>
<text x="86.1" y="70.6">IO13</text>
<text x="111.8" y="68.1">IO0</text>
<text x="111.8" y="70.6">IO2</text>
<text x="86.1" y="73.2">SD2</text>
<text x="86.1" y="75.7">SD3</text>
<text x="110.8" y="73.2">IO15</text>
<text x="111.3" y="75.7">SD1</text>
<text x="86.1" y="78.2">CMD</text>
<text x="86.1" y="80.8">EXT_5V</text>
<text x="111.3" y="78.2">SD0</text>
<text x="111.4" y="80.8">CLK</text>
</g>
</svg>
